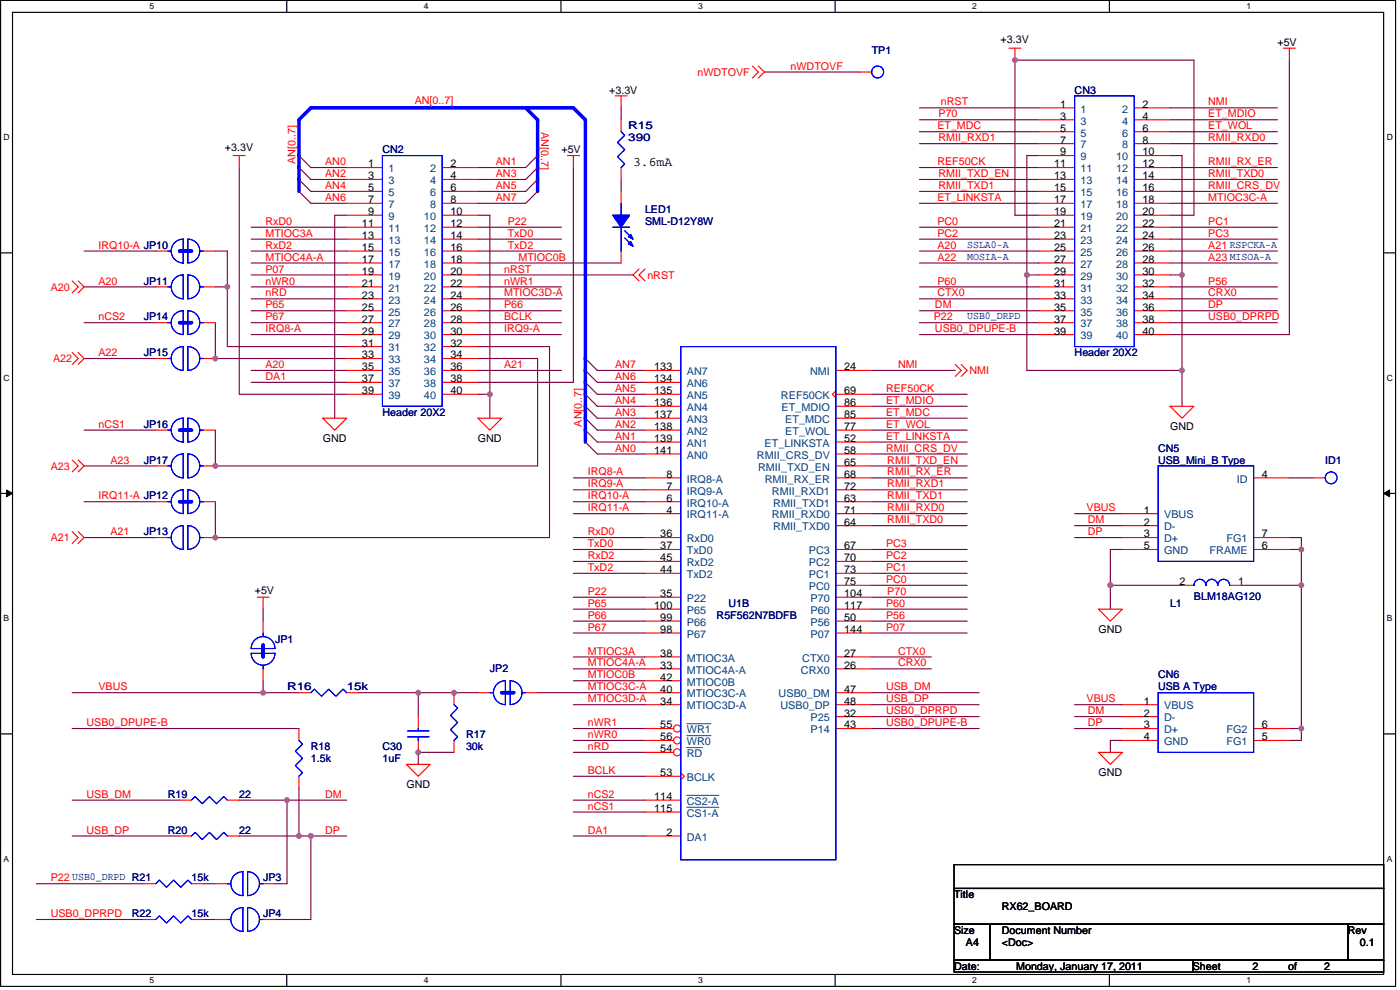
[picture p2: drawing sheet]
<svg xmlns="http://www.w3.org/2000/svg" width="420mm" height="297mm" viewBox="0 0 420 297" stroke-linecap="round" stroke-linejoin="round" font-family="sans-serif">
<path d="M.2 .1h418.6v295.9h-418.6zM3.8 3.7h411.5v288.7h-411.5z" fill="none" stroke="#000" stroke-width=".34"/>
<g fill="#fff">
<path d="M44.9 .5h1.4v2.8h-1.4z"/>
<path d="M44.9 292.8h1.4v2.8h-1.4z"/>
</g>
<path d="M86.1 .1v3.6M86.1 292.4v3.6" fill="none" stroke="#000" stroke-width=".34"/>
<g fill="#fff">
<path d="M127.2 .5h1.4v2.8h-1.4z"/>
<path d="M127.2 292.8h1.4v2.8h-1.4z"/>
</g>
<path d="M168.3 .1v3.6M168.3 292.4v3.6" fill="none" stroke="#000" stroke-width=".34"/>
<g fill="#fff">
<path d="M209.5 .5h1.4v2.8h-1.4z"/>
<path d="M209.5 292.8h1.4v2.8h-1.4z"/>
</g>
<path d="M250.6 .1v3.6M250.6 292.4v3.6" fill="none" stroke="#000" stroke-width=".34"/>
<g fill="#fff">
<path d="M291.8 .5h1.4v2.8h-1.4z"/>
<path d="M291.8 292.8h1.4v2.8h-1.4z"/>
</g>
<path d="M332.9 .1v3.6M332.9 292.4v3.6" fill="none" stroke="#000" stroke-width=".34"/>
<g fill="#fff">
<path d="M374.1 .5h1.4v2.8h-1.4z"/>
<path d="M374.1 292.8h1.4v2.8h-1.4z"/>
<path d="M1.1 39.8h1.8v2.8h-1.8z"/>
<path d="M416.2 39.8h1.8v2.8h-1.8z"/>
<path d="M1.1 111.9h1.8v2.9h-1.8z"/>
<path d="M416.2 111.9h1.8v2.9h-1.8z"/>
</g>
<path d="M.2 75.9h3.6M415.3 75.9h3.5" fill="none" stroke="#000" stroke-width=".34"/>
<g fill="#fff">
<path d="M1.1 184.1h1.7v2.8h-1.7z"/>
<path d="M416.2 184.1h1.7v2.8h-1.7z"/>
</g>
<path d="M.2 148h3.6M415.3 148h3.5" fill="none" stroke="#000" stroke-width=".34"/>
<path d="M2 147l1.8 1-1.8 1.1zM415.3 148l1.7-1v2.1z" fill="#000" stroke="#000" stroke-width=".3"/>
<g fill="#fff">
<path d="M1.1 256.3h1.7v2.8h-1.7z"/>
<path d="M416.1 256.3h1.8v2.8h-1.8z"/>
</g>
<path d="M.2 220.2h3.6M415.3 220.2h3.5M286.3 259.4h129v7.2h-129zM286.3 277.3h10.8v10.8h-10.8zM286.3 266.6h129v10.7h-129zM297.1 277.3h107.4v10.8h-107.4zM404.5 277.3h10.8v10.8h-10.8zM286.3 288.1h71.7v3.6h-71.7zM358 288.1h57.3v3.6h-57.3z" fill="none" stroke="#000" stroke-width=".34"/>
<g fill="none" stroke="#800040" stroke-width=".34">
<path d="M387 18v82.4h-35.9M186.4 32.4v3.5M229.4 21.6h28.6M275.9 35.9h35.9M275.9 39.5h35.9M275.9 32.4h35.9M351.1 35.9h32.3M351.1 32.4h32.3M351.1 39.5h32.3M71.8 50.3v68h32.2M89.7 57.4l3.6 3.6h10.7M89.7 50.3l3.6 3.5h10.7"/>
<path d="M89.7 53.8l3.6 3.6h10.7M89.7 46.7l3.6 3.6h10.7M161.3 57.4l-3.5 3.6h-14.4M161.3 53.8l-3.5 3.6h-14.4M161.3 46.7l-3.5 3.6h-14.4M161.3 50.3l-3.5 3.5h-14.4M172.1 50.3v64.4h-28.7M186.4 53.8v3.6M275.9 50.3h35.9M275.9 57.4h35.9M275.9 43.1h35.9M275.9 53.8h35.9"/>
<path d="M311.8 46.7h-3.6v35.8M351.1 57.4h32.3M351.1 53.8h32.3M351.1 50.3h32.3M351.1 43.1h32.3M351.1 46.7h3.6v35.8M25.2 75.3h21.5M64.6 75.3h3.6v10.8M75.4 71.8h28.6M75.4 68.2h28.6M75.4 75.3h28.6M75.4 78.9h28.6"/>
<path d="M104 64.6h-3.6v60.9M143.4 64.6h3.6v53.7M143.4 75.3h25.1M143.4 71.8h25.1M143.4 78.9h43M143.4 68.2h25.1M275.9 61h35.9M275.9 68.2h35.9M275.9 71.8h35.9M275.9 75.3h35.9M275.9 78.9h35.9M311.8 64.6h-7.2v-46.6h53.7v46.6h-7.2"/>
<path d="M351.1 68.2h32.3M351.1 71.8h32.3M351.1 75.3h32.3M351.1 78.9h32.3M351.1 61h32.3M25.2 96.8h21.5M25.2 86.1h21.5M64.6 86.1h3.6M64.6 96.8v10.8h39.4M68.2 86.1v17.9h35.8M75.4 86.1h28.6M75.4 93.2h28.6"/>
<path d="M75.4 96.8h28.6M75.4 89.7h28.6M75.4 82.5h28.6M143.4 86.1h25.1M143.4 93.2h25.1M143.4 96.8h25.1M143.4 82.5h46.6M143.4 89.7h25.1M275.9 89.7h35.9M275.9 93.2h35.9M275.9 86.1h35.9M275.9 96.8h35.9"/>
<path d="M308.2 82.5v28.6h46.5M308.2 82.5h3.6M351.1 93.2h32.3M351.1 96.8h32.3M351.1 89.7h32.3M351.1 86.1h32.3M351.1 82.5h3.6M354.7 82.5v28.6M25.2 107.6h21.5M75.4 100.4h28.6M75.4 114.7h28.6M75.4 111.1h28.6"/>
<path d="M143.4 107.6h17.9v32.2h-96.7v-10.7M143.4 104h21.5v57.3h-100.3v-10.8M143.4 100.4h25.1M143.4 111.1h25.1M143.4 118.3h3.6M147 118.3v7.2M175.7 118.3l3.5 3.6h14.4M175.7 107.6l3.5 3.5h14.4M175.7 111.1l3.5 3.6h14.4M175.7 114.7l3.5 3.6h14.4M261.6 111.1h25.1M261.6 118.3h28.7"/>
<path d="M275.9 100.4h35.9M354.7 111.1v10.8M25.2 129.1h21.5M25.2 139.8h21.5M175.7 121.9l3.5 3.6h14.4M175.7 125.5l3.5 3.6h14.4M175.7 129.1l3.5 3.5h14.4M175.7 132.6l3.5 3.6h14.4M261.6 136.2h28.7M261.6 132.6h28.7M261.6 125.5h28.7M261.6 139.8h28.7"/>
<path d="M261.6 121.9h28.7M261.6 129.1h28.7M25.2 150.5h21.5M172.1 154.1h21.5M172.1 143.4h21.5M172.1 150.5h21.5M172.1 147h21.5M261.6 154.1h28.7M261.6 157.7h28.7M261.6 150.5h28.7M261.6 143.4h28.7M261.6 147h28.7"/>
<path d="M322.5 157.7h14.3M322.5 154.1h14.3M387 143.4h7.1M25.2 161.3h21.5M172.1 179.2h21.5M172.1 168.4h21.5M172.1 161.3h21.5M172.1 172h21.5M172.1 164.9h21.5M261.6 179.2h28.7M261.6 172h28.7M261.6 164.9h28.7"/>
<path d="M261.6 175.6h28.7M261.6 168.4h28.7M322.5 161.3h14.3M333.2 175.6h21.5M333.2 175.6v7.2M336.8 164.9h-3.6v10.7M372.6 175.6h18M387 164.9h3.6v10.7M387 161.3h3.6v3.6M390.6 175.6v43h-3.6M79 182.8v3.6M172.1 197.1h21.5"/>
<path d="M172.1 182.8h21.5M172.1 186.4h21.5M172.1 189.9h21.5M261.6 189.9h28.7M261.6 197.1h17.9M261.6 182.8h28.7M261.6 186.4h28.7M21.7 207.8h57.3M21.7 218.6h68M79 207.8h10.7M79 204.3v3.5M107.6 207.8h17.9"/>
<path d="M125.5 207.8h17.9M125.5 207.8v7.2M161.3 207.8h32.3M172.1 200.7h21.5M172.1 204.3h21.5M172.1 218.6h21.5M172.1 211.4h21.5M261.6 207.8h32.2M261.6 211.4h32.2M261.6 218.6h32.2M261.6 215h32.2M261.6 200.7h17.9"/>
<path d="M322.5 215h14.3M322.5 218.6h14.3M322.5 211.4h14.3M390.6 218.6v3.6h-3.6M89.7 236.5v14.3h3.6M136.3 225.7h-10.8v3.6M172.1 232.9h21.5M172.1 222.2h21.5M172.1 225.7h21.5M336.8 222.2h-3.6v3.5M21.7 240.1h32.2M21.7 250.8h32.2"/>
<path d="M71.8 250.8h17.9M71.8 240.1h14.3M86.1 240.1v25.1h-3.6M86.1 240.1h17.9M93.3 250.8v25.1h-10.8M93.3 250.8h10.7M172.1 240.1h21.5M172.1 243.6h21.5M172.1 250.8h21.5M10.9 275.9h32.2M10.9 265.2h32.2M61.1 265.2h3.5"/>
<path d="M61.1 275.9h3.5"/>
</g>
<g fill="#f0f" stroke="#f0f" stroke-width=".34">
<circle cx="390.5" cy="164.9" r=".7"/>
<circle cx="390.5" cy="175.6" r=".7"/>
<circle cx="308.2" cy="82.5" r=".71"/>
<circle cx="147" cy="118.3" r=".71"/>
<circle cx="68.2" cy="86.1" r=".7"/>
<circle cx="304.6" cy="18" r=".71"/>
<circle cx="64.6" cy="139.8" r=".7"/>
<circle cx="333.2" cy="175.6" r=".7"/>
<circle cx="64.6" cy="107.6" r=".7"/>
<circle cx="64.6" cy="161.3" r=".7"/>
<circle cx="89.7" cy="250.8" r=".71"/>
<circle cx="125.5" cy="207.8" r=".71"/>
<circle cx="136.3" cy="207.8" r=".7"/>
<circle cx="79" cy="207.8" r=".71"/>
<circle cx="125.5" cy="225.7" r=".71"/>
<circle cx="354.7" cy="111.1" r=".7"/>
<circle cx="354.7" cy="82.5" r=".7"/>
<circle cx="86.1" cy="240.1" r=".7"/>
<circle cx="390.5" cy="218.6" r=".7"/>
<circle cx="93.3" cy="250.8" r=".71"/>
</g>
<path d="M157.8 32.4l3.5 3.5v21.5M157.8 32.4h-64.5l-3.6 3.5v21.5M157.8 32.4h14.3l3.6 3.5v96.7M53.9 96.8h3.6M53.9 150.5h3.6M79 193.5v3.6M150.6 207.8h3.6" fill="none" stroke="#00f" stroke-width="1.1"/>
<g fill="none" stroke="#f00" stroke-width=".34">
<path d="M225.8 19.8l1.8 1.8-1.8 1.8M227.6 19.8l1.8 1.8-1.8 1.8M302.8 14.5h3.6M304.6 14.5v3.5M385.2 14.5h3.6M387 14.5v3.5M184.6 28.8h3.6M186.4 28.8v3.6M186.4 35.9v3.6M258 21.6h3.6M70 46.7h3.6M71.8 46.7v3.6"/>
<path d="M104 50.3h10.8M104 53.8h10.8M104 57.4h10.8M132.7 50.3h10.7M132.7 53.8h10.7M132.7 57.4h10.7M170.3 46.7h3.6M172.1 46.7v3.6M186.4 50.3v3.5M104 61h10.8M104 64.6h10.8M104 68.2h10.8"/>
<path d="M104 71.8h10.8M104 75.3h10.8M104 78.9h10.8M132.7 61h10.7M132.7 64.6h10.7M132.7 68.2h10.7M132.7 71.8h10.7M132.7 75.3h10.7M132.7 78.9h10.7M21.7 84.3l1.8 1.8-1.8 1.8M23.5 84.3l1.7 1.8-1.7 1.8M46.7 86.1h3.6"/>
<path d="M46.7 96.8h3.6M61.1 86.1h3.5M61.1 96.8h3.5M104 86.1h10.8M104 82.5h10.8M104 89.7h10.8M104 93.2h10.8M104 96.8h10.8M132.7 86.1h10.7M132.7 82.5h10.7M132.7 89.7h10.7M132.7 93.2h10.7"/>
<path d="M132.7 96.8h10.7M191.8 80.7l-1.8 1.8 1.8 1.8M193.6 80.7l-1.8 1.8 1.8 1.8M21.7 105.8l1.8 1.8-1.8 1.7M23.5 105.8l1.7 1.8-1.7 1.7M46.7 107.6h3.6M61.1 107.6h3.5M104 107.6h10.8M104 100.4h10.8M104 104h10.8M104 111.1h10.8M104 114.7h10.8"/>
<path d="M104 118.3h10.8M132.7 107.6h10.7M132.7 100.4h10.7M132.7 104h10.7M132.7 111.1h10.7M132.7 114.7h10.7M132.7 118.3h10.7M193.6 111.1h10.7M193.6 114.7h10.7M193.6 118.3h10.7M286.7 109.3l1.8 1.8-1.8 1.8M288.5 109.3l1.8 1.8-1.8 1.8"/>
<path d="M21.7 138l1.8 1.8-1.8 1.8M23.5 138l1.7 1.8-1.7 1.8M46.7 139.8h3.6M61.1 139.8h3.5M96.9 125.5h7.1l-3.6 3.6zM143.4 125.5h7.2l-3.6 3.6zM193.6 136.2h10.7M193.6 132.6h10.7M193.6 129.1h10.7M193.6 125.5h10.7M193.6 121.9h10.7M351.1 121.9h7.2l-3.6 3.6z"/>
<path d="M21.7 159.5l1.8 1.8-1.8 1.8M23.5 159.5l1.7 1.8-1.7 1.8M46.7 150.5h3.6M61.1 150.5h3.5M336.8 154.1h10.8M336.8 157.7h10.8M376.2 143.4h10.8M394.1 143.4h3.6M46.7 161.3h3.6M61.1 161.3h3.5M77.2 179.2h3.6M79 179.2v3.6"/>
<path d="M193.6 161.3h10.7M193.6 164.9h10.7M193.6 179.2h10.7M193.6 168.4h10.7M193.6 172h10.7M336.8 161.3h10.8M336.8 164.9h10.8M354.7 175.6h3.6M369.1 175.6h3.5M376.2 161.3h10.8M376.2 164.9h10.8M79 186.4v3.5"/>
<path d="M193.6 197.1h10.7M329.7 182.8h7.1l-3.6 3.6zM79 200.7v3.6M89.7 207.8h3.6M89.7 218.6v3.6M104 207.8h3.6M125.5 215v3.6M136.3 207.8v3.6M143.4 207.8h3.6M157.8 207.8h3.5M193.6 207.8h10.7M193.6 200.7h10.7"/>
<path d="M193.6 204.3h10.7M336.8 211.4h10.8M336.8 215h10.8M336.8 218.6h10.8M376.2 218.6h10.8M89.7 232.9v3.6M122 229.3h7.1l-3.6 3.6zM125.5 222.2v3.5M136.3 222.2v3.5M329.7 225.7h7.1l-3.6 3.6zM336.8 222.2h10.8M376.2 222.2h10.8"/>
<path d="M53.9 250.8h3.6M53.9 240.1h3.6M68.2 250.8h3.6M68.2 240.1h3.6M43.1 265.2h3.6M57.5 265.2h3.6M64.6 275.9h3.6M64.6 265.2h3.6M79 275.9h3.5M79 265.2h3.5"/>
</g>
<g fill="none" stroke="#00f" stroke-width=".34">
<path d="M186.4 39.5l1.1 1.1-2.2 2.1 2.2 2.2-2.2 2.1 2.2 2.2-1.1 1.1M114.8 46.7h17.9v75.2h-17.9zM50.3 86.1h1.1M50.3 96.8h1.1M52.4 83.5a3.6 3.6 0 0 1 2.6-1v7.1a3.6 3.6 0 0 1-3.3-2.2 3.6 3.6 0 0 1 .7-3.9zM52.4 94.3a3.6 3.6 0 0 1 2.6-1.1v7.2a3.6 3.6 0 0 1-3.3-2.2 3.6 3.6 0 0 1 .7-3.9zM56.4 82.5a3.6 3.6 0 0 1 3.6 3.6 3.6 3.6 0 0 1-3.6 3.5M56.4 93.2a3.6 3.6 0 0 1 3.6 3.6 3.6 3.6 0 0 1-3.6 3.6M56.4 82.5v7.2M56.4 93.2v7.2M60 86.1h1.1M60 96.8h1.1"/>
<path d="M50.3 107.6h1.1M52.4 105a3.6 3.6 0 0 1 2.6-1v7.1a3.6 3.6 0 0 1-3.3-2.2 3.6 3.6 0 0 1 .7-3.9zM56.4 104a3.6 3.6 0 0 1 3.6 3.6 3.6 3.6 0 0 1-3.6 3.5M56.4 104v7.1M60 107.6h1.1M50.3 139.8h1.1M52.4 137.2a3.6 3.6 0 0 1 2.6-1v7.2a3.6 3.6 0 0 1-3.3-2.2 3.6 3.6 0 0 1 .7-4zM56.4 136.2a3.6 3.6 0 0 1 3.6 3.6 3.6 3.6 0 0 1-3.6 3.6M56.4 136.2v7.2M60 139.8h1.1M347.6 139.8h28.6v28.6h-28.6zM50.3 150.5h1.1"/>
<path d="M52.4 148a3.6 3.6 0 0 1 2.6-1v7.1a3.6 3.6 0 0 1-3.3-2.2 3.6 3.6 0 0 1 .7-3.9zM52.4 158.8a3.6 3.6 0 0 1 2.6-1.1v7.1a3.6 3.6 0 0 1-3.3-2.1 3.6 3.6 0 0 1 .7-3.9zM56.4 147a3.6 3.6 0 0 1 3.6 3.5 3.6 3.6 0 0 1-3.6 3.6M56.4 157.7a3.6 3.6 0 0 1 3.6 3.6 3.6 3.6 0 0 1-3.6 3.5M56.4 147v7.1M56.4 157.7v7.2M60 150.5h1.1M50.3 161.3h1.1M60 161.3h1.1M358.3 175.6a1.76 1.76 0 0 1 1.8-1.8 1.78 1.78 0 0 1 1.8 1.8 1.76 1.76 0 0 1 1.8-1.8 1.78 1.78 0 0 1 1.8 1.8 1.76 1.76 0 0 1 1.8-1.8 1.78 1.78 0 0 1 1.7 1.8M75.4 196a3.6 3.6 0 0 0 3.6 3.6 3.6 3.6 0 0 0 3.5-3.6M75.4 196h7.1"/>
<path d="M76.4 192a3.6 3.6 0 0 1 3.9-.7 3.6 3.6 0 0 1 2.2 3.3h-7.1a3.5 3.5 0 0 1 1-2.6zM79 189.9v1.1M79 199.6v1.1M93.3 207.8l1.1-1 2.1 2.1 2.2-2.1 2.1 2.1 2.2-2.1 1 1M122.3 219.3h6.4M125.5 218.6v.7M136.3 211.4l1 1.1-2.1 2.2 2.1 2.1-2.1 2.1 2.1 2.2-1 1.1M147 207.8h1.1M149.1 205.3a3.5 3.5 0 0 1 2.6-1l-.1 7.1a3.6 3.6 0 0 1-3.2-2.2 3.6 3.6 0 0 1 .7-3.9zM153.1 204.3a3.6 3.6 0 0 1 3.6 3.5 3.6 3.6 0 0 1-3.6 3.6M153.1 204.3v7.1M156.7 207.8h1.1"/>
<path d="M347.6 207.8h28.6v17.9h-28.6zM89.7 222.2l1.1 1-2.2 2.2 2.2 2.1-2.2 2.2 2.2 2.1-1.1 1.1M122.3 221.1h6.4M125.5 221.1v1.1M57.5 250.8l1.1-1.1 2.1 2.2 2.2-2.2 2.1 2.2 2.2-2.2 1 1.1M57.5 240.1l1.1-1.1 2.1 2.2 2.2-2.2 2.1 2.2 2.2-2.2 1 1.1M46.7 265.2l1.1-1.1 2.2 2.1 2.1-2.1 2.2 2.1 2.1-2.1 1.1 1.1M68.2 275.9h1.1M68.2 265.2h1.1M72.9 279.4a3.6 3.6 0 0 1-3.6-3.5 3.6 3.6 0 0 1 3.6-3.6v7.2M72.9 268.7a3.6 3.6 0 0 1-3.6-3.6 3.6 3.6 0 0 1 3.6-3.5v7.1M74.3 279.4a3.6 3.6 0 0 0 3.6-3.5 3.6 3.6 0 0 0-3.6-3.6v7.2"/>
<path d="M74.3 268.7a3.6 3.6 0 0 0 3.6-3.6 3.6 3.6 0 0 0-3.6-3.5v7.1M77.9 275.9h1.1M77.9 265.2h1.1"/>
<circle cx="263.4" cy="21.6" r="1.79"/>
<circle cx="399.5" cy="143.4" r="1.78"/>
</g>
<circle cx="203.2" cy="222.2" r="1.07" fill="#fff" stroke="#f00" stroke-width=".34"/>
<path d="M193.6 222.2h8.6" fill="none" stroke="#f00" stroke-width=".34"/>
<path d="M206.1 220.7h7.2" fill="none" stroke="#004080" stroke-width=".3"/>
<circle cx="203.2" cy="218.6" r="1.07" fill="#fff" stroke="#f00" stroke-width=".34"/>
<path d="M193.6 218.6h8.6" fill="none" stroke="#f00" stroke-width=".34"/>
<path d="M206.1 217.1h7.2" fill="none" stroke="#004080" stroke-width=".3"/>
<circle cx="203.2" cy="225.7" r="1.07" fill="#fff" stroke="#f00" stroke-width=".34"/>
<g fill="none" stroke="#f00" stroke-width=".34">
<path d="M311.8 32.4h10.7M311.8 35.9h10.7M311.8 39.5h10.7M340.4 32.4h10.7M340.4 35.9h10.7M340.4 39.5h10.7M186.4 57.4v3.6M311.8 43.1h10.7M311.8 46.7h10.7M311.8 50.3h10.7M311.8 53.8h10.7M311.8 57.4h10.7"/>
<path d="M340.4 43.1h10.7M340.4 46.7h10.7M340.4 50.3h10.7M340.4 53.8h10.7M340.4 57.4h10.7M46.7 75.3h3.6M61.1 75.3h3.5M186.4 75.3v3.6M311.8 61h10.7M311.8 64.6h10.7M311.8 68.2h10.7M311.8 71.8h10.7"/>
<path d="M311.8 75.3h10.7M311.8 78.9h10.7M340.4 61h10.7M340.4 64.6h10.7M340.4 68.2h10.7M340.4 71.8h10.7M340.4 75.3h10.7M340.4 78.9h10.7M311.8 82.5h10.7M311.8 86.1h10.7M311.8 89.7h10.7M311.8 93.2h10.7"/>
<path d="M311.8 96.8h10.7M340.4 82.5h10.7M340.4 86.1h10.7M340.4 89.7h10.7M340.4 93.2h10.7M340.4 96.8h10.7M250.9 117.2l-1.1 1.1 1.1 1.1M250.9 111.1h10.7M250.9 118.3h10.7M311.8 100.4h10.7M340.4 100.4h10.7M46.7 129.1h3.6"/>
<path d="M61.1 129.1h3.5M250.9 121.9h10.7M250.9 125.5h10.7M250.9 132.6h10.7M250.9 136.2h10.7M250.9 139.8h10.7M250.9 129.1h10.7M193.6 143.4h10.7M193.6 147h10.7M193.6 150.5h10.7M193.6 154.1h10.7M250.9 143.4h10.7"/>
<path d="M250.9 147h10.7M250.9 150.5h10.7M250.9 154.1h10.7M250.9 157.7h10.7M250.9 179.2h10.7M250.9 175.6h10.7M250.9 172h10.7M250.9 168.4h10.7M250.9 164.9h10.7M193.6 182.8h10.7M193.6 186.4h10.7M193.6 189.9h10.7"/>
<path d="M250.9 182.8h10.7M250.9 186.4h10.7M250.9 189.9h10.7M250.9 197.1h10.7M193.6 211.4h10.7M250.9 211.4h10.7M250.9 200.7h10.7M250.9 207.8h10.7M250.9 215h10.7M250.9 218.6h10.7M193.6 232.9h10.7M193.6 225.7h8.6"/>
<path d="M204.3 231.8l1.1 1.1-1.1 1.1M193.6 240.1h10.7M193.6 243.6h10.7M193.6 250.8h10.7M43.1 275.9h3.6M57.5 275.9h3.6"/>
</g>
<path d="M206.1 224.3h4.7M206.1 238.6h9.6M206.1 242.2h9.6" fill="none" stroke="#004080" stroke-width=".3"/>
<g fill="none" stroke="#00f" stroke-width=".34">
<path d="M322.5 28.8h17.9v75.2h-17.9zM50.3 75.3h1.1M55 78.9a3.6 3.6 0 0 1-3.6-3.6 3.6 3.6 0 0 1 3.6-3.5v7.1M56.4 71.8a3.6 3.6 0 0 1 3.6 3.5 3.6 3.6 0 0 1-3.6 3.6M56.4 71.8v7.1M60 75.3h1.1M183.9 68.2h5M186.4 61v3.6M186.4 68.2v7.1M187.5 69.2l2.1 2.2M187.5 71.4l2.1 2.1M204.3 104h46.6v154h-46.6z"/>
<path d="M50.3 129.1h1.1M55 132.6a3.6 3.6 0 0 1-3.6-3.6 3.6 3.6 0 0 1 3.6-3.5v7.1M56.4 125.5a3.6 3.6 0 0 1 3.6 3.5 3.6 3.6 0 0 1-3.6 3.6M56.4 125.5v7.1M60 129.1h1.1M46.7 275.9l1.1-1.1 2.2 2.2 2.1-2.2 2.2 2.2 2.1-2.2 1.1 1.1"/>
</g>
<path d="M53.9 75.3h3.6M53.9 129.1h3.6" fill="none" stroke="#00f" stroke-width="1.1"/>
<g fill="#00f" stroke="#00f" stroke-width=".34">
<path d="M183.9 64.6h5l-2.5 3.6z" fill-rule="evenodd"/>
<path d="M188.6 73.2l.7-.7 .7 1.4z" fill-rule="evenodd"/>
<path d="M189.3 70.3l.7 1.5-1.4-.8z" fill-rule="evenodd"/>
<path d="M183.9 64.6h5l-2.5 3.6z" fill-rule="evenodd"/>
<path d="M188.6 73.2l.7-.7 .7 1.4z" fill-rule="evenodd"/>
<path d="M189.3 70.3l.7 1.5-1.4-.8z" fill-rule="evenodd"/>
</g>
<g fill="#f0f" stroke="#f0f" stroke-width=".34">
<circle cx="390.5" cy="164.9" r=".7"/>
<circle cx="390.5" cy="175.6" r=".7"/>
<circle cx="308.2" cy="82.5" r=".71"/>
<circle cx="147" cy="118.3" r=".71"/>
<circle cx="68.2" cy="86.1" r=".7"/>
<circle cx="304.6" cy="18" r=".71"/>
<circle cx="64.6" cy="139.8" r=".7"/>
<circle cx="333.2" cy="175.6" r=".7"/>
<circle cx="64.6" cy="107.6" r=".7"/>
<circle cx="64.6" cy="161.3" r=".7"/>
<circle cx="89.7" cy="250.8" r=".71"/>
<circle cx="125.5" cy="207.8" r=".71"/>
<circle cx="136.3" cy="207.8" r=".7"/>
<circle cx="79" cy="207.8" r=".71"/>
<circle cx="125.5" cy="225.7" r=".71"/>
<circle cx="354.7" cy="111.1" r=".7"/>
<circle cx="354.7" cy="82.5" r=".7"/>
<circle cx="86.1" cy="240.1" r=".7"/>
<circle cx="390.5" cy="218.6" r=".7"/>
<circle cx="93.3" cy="250.8" r=".71"/>
</g>
<text font-size="3.9" x="190" y="49.8">3.6mA</text>
<g font-size="3.2" fill="#000080">
<text x="261.6" y="16.3">TP1</text>
<text x="322.5" y="28.1">CN3</text>
<text x="188.6" y="38.8">R15</text>
<text x="114.8" y="46">CN2</text>
<text x="188.6" y="42.4">390</text>
<text x="193.6" y="63.9">LED1</text>
<text x="193.6" y="67.5">SML-D12Y8W</text>
<text x="290.3" y="74.3">SSLA0-A</text>
<text x="290.3" y="77.9">MOSIA-A</text>
<text x="43.1" y="85.4">JP11</text>
<text x="290.3" y="95.8">USB0_DRPD</text>
<text x="43.1" y="96.1">JP14</text>
<text x="43.1" y="106.9">JP15</text>
<text x="322.5" y="106.9">Header 20X2</text>
<text x="114.8" y="124.8">Header 20X2</text>
<text x="43.1" y="128.4">JP16</text>
<text x="347.6" y="135.5">CN5</text>
<text x="43.1" y="139.1">JP17</text>
<text x="347.6" y="139.1">USB_Mini_B Type</text>
<text x="397.7" y="139.1">ID1</text>
<text x="43.1" y="160.6">JP13</text>
<text x="358.3" y="179.9">BLM18AG120</text>
<text x="215.1" y="185.7">R5F562N7BDFB</text>
<text x="218.6" y="182.1">U1B</text>
<text x="351.1" y="182.1">L1</text>
<text x="82.5" y="192.8">JP1</text>
<text x="147" y="201.8">JP2</text>
<text x="347.6" y="203.6">CN6</text>
<text x="86.1" y="207.1">R16</text>
<text x="104" y="207.1">15k</text>
<text x="347.6" y="207.1">USB A Type</text>
<text x="139.9" y="221.5">R17</text>
<text x="93.3" y="225">R18</text>
<text x="114.8" y="225">C30</text>
<text x="139.9" y="225">30k</text>
<text x="93.3" y="228.6">1.5k</text>
<text x="114.8" y="228.6">1uF</text>
<text x="50.3" y="239.4">R19</text>
<text x="71.8" y="239.4">22</text>
<text x="50.3" y="250.1">R20</text>
<text x="71.8" y="250.1">22</text>
<text x="57.5" y="264.4">15k</text>
<text x="79" y="264.4">JP3</text>
<text x="39.6" y="275.2">R22</text>
<text x="57.5" y="275.2">15k</text>
<text x="79" y="275.2">JP4</text>
</g>
<g font-size="3.2">
<text x="300.3" y="13">+3.3V</text>
<text x="383.4" y="13.7">+5V</text>
<text x="182.8" y="28.1">+3.3V</text>
<text x="318.2" y="32.3">1</text>
<text x="318.2" y="35.9">3</text>
<text x="342.9" y="32.3">2</text>
<text x="342.9" y="35.9">4</text>
<text x="318.2" y="39.5">5</text>
<text x="342.9" y="39.5">6</text>
<text x="67.5" y="45.3">+3.3V</text>
<text x="168.5" y="46">+5V</text>
<text x="318.2" y="43.1">7</text>
<text x="318.2" y="46.7">9</text>
<text x="342.9" y="43.1">8</text>
<text x="342.9" y="46.7">10</text>
<text x="110.5" y="50.2">1</text>
<text x="110.5" y="53.8">3</text>
<text x="135.2" y="50.2">2</text>
<text x="135.2" y="53.8">4</text>
<text x="316.4" y="50.2">11</text>
<text x="316.4" y="53.8">13</text>
<text x="342.9" y="50.2">12</text>
<text x="342.9" y="53.8">14</text>
<text x="110.5" y="57.4">5</text>
<text x="135.2" y="57.4">6</text>
<text x="316.4" y="57.4">15</text>
<text x="342.9" y="57.4">16</text>
<text x="110.5" y="61">7</text>
<text x="110.5" y="64.6">9</text>
<text x="135.2" y="61">8</text>
<text x="135.2" y="64.6">10</text>
<text x="316.4" y="61">17</text>
<text x="316.4" y="64.6">19</text>
<text x="342.9" y="61">18</text>
<text x="342.9" y="64.6">20</text>
<text x="108.6" y="68.2">11</text>
<text x="108.6" y="71.7">13</text>
<text x="135.2" y="68.2">12</text>
<text x="135.2" y="71.7">14</text>
<text x="316.4" y="68.2">21</text>
<text x="316.4" y="71.7">23</text>
<text x="342.9" y="68.2">22</text>
<text x="342.9" y="71.7">24</text>
<text x="108.6" y="75.3">15</text>
<text x="135.2" y="75.3">16</text>
<text x="316.4" y="75.3">25</text>
<text x="342.9" y="75.3">26</text>
<text x="108.6" y="78.9">17</text>
<text x="108.6" y="82.5">19</text>
<text x="135.2" y="78.9">18</text>
<text x="135.2" y="82.5">20</text>
<text x="316.4" y="78.9">27</text>
<text x="316.4" y="82.5">29</text>
<text x="342.9" y="78.9">28</text>
<text x="342.9" y="82.5">30</text>
<text x="108.6" y="86.1">21</text>
<text x="108.6" y="89.6">23</text>
<text x="135.2" y="86.1">22</text>
<text x="135.2" y="89.6">24</text>
<text x="316.4" y="86.1">31</text>
<text x="316.4" y="89.6">33</text>
<text x="342.9" y="86.1">32</text>
<text x="342.9" y="89.6">34</text>
<text x="108.6" y="93.2">25</text>
<text x="135.2" y="93.2">26</text>
<text x="316.4" y="93.2">35</text>
<text x="342.9" y="93.2">36</text>
<text x="108.6" y="96.8">27</text>
<text x="108.6" y="100.4">29</text>
<text x="135.2" y="96.8">28</text>
<text x="135.2" y="100.4">30</text>
<text x="316.4" y="96.8">37</text>
<text x="316.4" y="100.4">39</text>
<text x="342.9" y="96.8">38</text>
<text x="342.9" y="100.4">40</text>
<text x="108.6" y="104">31</text>
<text x="108.6" y="107.5">33</text>
<text x="135.2" y="104">32</text>
<text x="135.2" y="107.5">34</text>
<text x="108.6" y="111.1">35</text>
<text x="135.2" y="111.1">36</text>
<text x="196.4" y="111.1">133</text>
<text x="253.4" y="111.1">24</text>
<text x="108.6" y="114.7">37</text>
<text x="108.6" y="118.3">39</text>
<text x="135.2" y="114.7">38</text>
<text x="135.2" y="118.3">40</text>
<text x="196.4" y="118.3">135</text>
<text x="196.4" y="114.7">134</text>
<text x="253.4" y="118.3">69</text>
<text x="196.4" y="125.5">137</text>
<text x="196.4" y="121.9">136</text>
<text x="253.4" y="121.9">86</text>
<text x="253.4" y="125.5">85</text>
<text x="196.4" y="129">138</text>
<text x="253.4" y="129">77</text>
<text x="351.1" y="129.1">GND</text>
<text x="96.9" y="132.7">GND</text>
<text x="143.4" y="132.7">GND</text>
<text x="196.4" y="136.2">141</text>
<text x="196.4" y="132.6">139</text>
<text x="253.4" y="132.6">52</text>
<text x="253.4" y="136.2">58</text>
<text x="200" y="143.4">8</text>
<text x="253.4" y="139.8">65</text>
<text x="253.4" y="143.4">68</text>
<text x="378.7" y="143.4">4</text>
<text x="200" y="146.9">7</text>
<text x="253.4" y="146.9">72</text>
<text x="200" y="150.5">6</text>
<text x="200" y="154.1">4</text>
<text x="253.4" y="154.1">71</text>
<text x="253.4" y="150.5">63</text>
<text x="343.2" y="154.1">1</text>
<text x="198.2" y="161.3">36</text>
<text x="253.4" y="157.7">64</text>
<text x="343.2" y="157.7">2</text>
<text x="343.2" y="161.3">3</text>
<text x="378.7" y="161.3">7</text>
<text x="198.2" y="164.8">37</text>
<text x="253.4" y="164.8">67</text>
<text x="343.2" y="164.8">5</text>
<text x="378.7" y="164.8">6</text>
<text x="198.2" y="168.4">45</text>
<text x="198.2" y="172">44</text>
<text x="253.4" y="172">73</text>
<text x="253.4" y="168.4">70</text>
<text x="76.5" y="178.1">+5V</text>
<text x="198.2" y="179.2">35</text>
<text x="253.4" y="179.2">104</text>
<text x="253.4" y="175.6">75</text>
<text x="354" y="175.6">2</text>
<text x="371.5" y="175.6">1</text>
<text x="196.4" y="182.8">100</text>
<text x="253.4" y="182.8">117</text>
<text x="198.2" y="186.3">99</text>
<text x="198.2" y="189.9">98</text>
<text x="253.4" y="189.9">144</text>
<text x="253.4" y="186.3">50</text>
<text x="329.7" y="189.9">GND</text>
<text x="198.2" y="197.1">38</text>
<text x="253.4" y="197.1">27</text>
<text x="198.2" y="200.7">33</text>
<text x="253.4" y="200.7">26</text>
<text x="198.2" y="204.2">42</text>
<text x="198.2" y="207.8">40</text>
<text x="253.4" y="207.8">47</text>
<text x="198.2" y="211.4">34</text>
<text x="253.4" y="215">32</text>
<text x="253.4" y="211.4">48</text>
<text x="343.2" y="211.4">1</text>
<text x="343.2" y="215">2</text>
<text x="198.2" y="218.6">55</text>
<text x="253.4" y="218.6">43</text>
<text x="343.2" y="218.6">3</text>
<text x="378.7" y="218.6">6</text>
<text x="198.2" y="222.1">56</text>
<text x="198.2" y="225.7">54</text>
<text x="343.2" y="222.1">4</text>
<text x="378.7" y="222.1">5</text>
<text x="198.2" y="232.9">53</text>
<text x="329.7" y="232.9">GND</text>
<text x="122" y="236.5">GND</text>
<text x="196.4" y="240.1">114</text>
<text x="196.4" y="243.6">115</text>
<text x="200" y="250.8">2</text>
<text x="286.3" y="269.5">Title</text>
<text x="300.7" y="273">RX62_BOARD</text>
<text x="286.3" y="280.2">Size</text>
<text x="300.7" y="280.2">Document Number</text>
<text x="404.5" y="280.2">Rev</text>
<text x="289.9" y="283.8">A4</text>
<text x="300.7" y="283.8">&lt;Doc&gt;</text>
<text x="408.1" y="283.8">0.1</text>
<text x="286.3" y="290.9">Date:</text>
<text x="305" y="290.9">Monday, January 17, 2011</text>
<text x="358" y="290.9">Sheet</text>
<text x="375.9" y="290.9">2</text>
<text x="386.6" y="290.9">of</text>
<text x="397.4" y="290.9">2</text>
</g>
<g font-size="3.2" fill="#f00">
<text x="209.3" y="22.7">nWDTOVF</text>
<text x="237.3" y="20.9">nWDTOVF</text>
<text x="124.4" y="31.3">AN[0..7]</text>
<text x="281.7" y="35.2">P70</text>
<text x="282.4" y="31.6">nRST</text>
<text x="362.6" y="35.2">ET_MDIO</text>
<text x="362.6" y="31.6">NMI</text>
<text x="162.4" y="39.5" transform="rotate(90 162.4 39.5)">AN[0..7]</text>
<text x="281.3" y="38.8">ET_MDC</text>
<text x="362.6" y="38.8">ET_WOL</text>
<text x="281.7" y="42.4">RMII_RXD1</text>
<text x="362.6" y="42.4">RMII_RXD0</text>
<text x="88.6" y="49.2" transform="rotate(-90 88.6 49.2)">AN[0..7]</text>
<text x="97.6" y="53.1">AN2</text>
<text x="97.6" y="49.6">AN0</text>
<text x="148.8" y="49.6">AN1</text>
<text x="148.8" y="53.1">AN3</text>
<text x="281.3" y="49.6">REF50CK</text>
<text x="281.7" y="53.1">RMII_TXD_EN</text>
<text x="362.6" y="53.1">RMII_TXD0</text>
<text x="362.6" y="49.6">RMII_RX_ER</text>
<text x="97.6" y="56.7">AN4</text>
<text x="148.8" y="56.7">AN5</text>
<text x="281.7" y="56.7">RMII_TXD1</text>
<text x="362.6" y="56.7">RMII_CRS_DV</text>
<text x="97.6" y="60.3">AN6</text>
<text x="148.8" y="60.3">AN7</text>
<text x="281.3" y="60.3">ET_LINKSTA</text>
<text x="362.6" y="60.3">MTIOC3C-A</text>
<text x="79.7" y="71">MTIOC3A</text>
<text x="79.7" y="67.5">RxD0</text>
<text x="152.4" y="71">TxD0</text>
<text x="152.4" y="67.5">P22</text>
<text x="281.3" y="67.5">PC0</text>
<text x="281.3" y="71">PC2</text>
<text x="362.6" y="67.5">PC1</text>
<text x="362.6" y="71">PC3</text>
<text x="29.5" y="74.6">IRQ10-A JP10</text>
<text x="79.7" y="74.6">RxD2</text>
<text x="152.4" y="74.6">TxD2</text>
<text x="281.3" y="74.6">A20</text>
<text x="362.6" y="74.6">A21 RSPCKA-A</text>
<text x="79.7" y="81.8">P07</text>
<text x="79.7" y="78.2">MTIOC4A-A</text>
<text x="151.3" y="81.8">nRST</text>
<text x="155.6" y="78.2">MTIOC0B</text>
<text x="194.3" y="83.6">nRST</text>
<text x="281.3" y="78.2">A22</text>
<text x="362.6" y="78.2">A23 MISOA-A</text>
<text x="15.2" y="87.2">A20</text>
<text x="29.5" y="85.4">A20</text>
<text x="79.7" y="85.4">nWR0</text>
<text x="79.7" y="88.9">nRD</text>
<text x="151.3" y="85.4">nWR1</text>
<text x="151.3" y="88.9">MTIOC3D-A</text>
<text x="281.3" y="88.9">CTX0</text>
<text x="281.3" y="85.4">P60</text>
<text x="362.6" y="88.9">CRX0</text>
<text x="362.6" y="85.4">P56</text>
<text x="79.7" y="92.5">P65</text>
<text x="151.3" y="92.5">P66</text>
<text x="280.6" y="92.5">DM</text>
<text x="362.6" y="92.5">DP</text>
<text x="29.5" y="96.1">nCS2</text>
<text x="79.7" y="99.7">IRQ8-A</text>
<text x="79.7" y="96.1">P67</text>
<text x="151.3" y="99.7">IRQ9-A</text>
<text x="151.3" y="96.1">BCLK</text>
<text x="280.2" y="96.1">P22</text>
<text x="280.6" y="99.7">USB0_DPUPE-B</text>
<text x="362.6" y="96.1">USB0_DPRPD</text>
<text x="29.5" y="106.8">A22</text>
<text x="15.9" y="108.6">A22</text>
<text x="79.7" y="110.4">A20</text>
<text x="151.3" y="110.4">A21</text>
<text x="184.6" y="110.4">AN7</text>
<text x="269.5" y="110.4">NMI</text>
<text x="291" y="112.2">NMI</text>
<text x="79.7" y="114">DA1</text>
<text x="184.6" y="114">AN6</text>
<text x="184.6" y="117.6">AN5</text>
<text x="265.9" y="117.6">REF50CK</text>
<text x="184.6" y="124.8">AN3</text>
<text x="184.6" y="121.2">AN4</text>
<text x="265.9" y="124.8">ET_MDC</text>
<text x="265.9" y="121.2">ET_MDIO</text>
<text x="29.5" y="128.3">nCS1</text>
<text x="174.6" y="128" transform="rotate(-90 174.6 128)">AN[0..7]</text>
<text x="184.6" y="128.3">AN2</text>
<text x="184.6" y="131.9">AN1</text>
<text x="265.9" y="131.9">ET_LINKSTA</text>
<text x="265.9" y="128.3">ET_WOL</text>
<text x="184.6" y="135.5">AN0</text>
<text x="265.9" y="135.5">RMII_CRS_DV</text>
<text x="15.2" y="140.9">A23</text>
<text x="33.1" y="139.1">A23</text>
<text x="176.4" y="142.7">IRQ8-A</text>
<text x="266.3" y="139.1">RMII_TXD_EN</text>
<text x="266.3" y="142.7">RMII_RX_ER</text>
<text x="29.5" y="149.8">IRQ11-A JP12</text>
<text x="176.4" y="149.8">IRQ10-A</text>
<text x="176.4" y="146.2">IRQ9-A</text>
<text x="266.3" y="149.8">RMII_TXD1</text>
<text x="266.3" y="146.2">RMII_RXD1</text>
<text x="176.4" y="153.4">IRQ11-A</text>
<text x="266.3" y="153.4">RMII_RXD0</text>
<text x="326.1" y="153.4">VBUS</text>
<text x="33.1" y="160.6">A21</text>
<text x="176.4" y="160.6">RxD0</text>
<text x="266.3" y="157">RMII_TXD0</text>
<text x="326.4" y="160.6">DP</text>
<text x="326.4" y="157">DM</text>
<text x="15.2" y="162.4">A21</text>
<text x="176.4" y="167.7">RxD2</text>
<text x="176.4" y="164.1">TxD0</text>
<text x="265.9" y="164.1">PC3</text>
<text x="265.9" y="167.7">PC2</text>
<text x="176.4" y="171.3">TxD2</text>
<text x="265.9" y="171.3">PC1</text>
<text x="176.4" y="178.5">P22</text>
<text x="265.9" y="174.9">PC0</text>
<text x="266.3" y="178.5">P70</text>
<text x="176.4" y="182.1">P65</text>
<text x="176.4" y="185.6">P66</text>
<text x="265.9" y="182.1">P60</text>
<text x="265.9" y="185.6">P56</text>
<text x="176.4" y="189.2">P67</text>
<text x="265.9" y="189.2">P07</text>
<text x="176.4" y="196.4">MTIOC3A</text>
<text x="269.5" y="196.4">CTX0</text>
<text x="176.4" y="200">MTIOC4A-A</text>
<text x="176.4" y="203.5">MTIOC0B</text>
<text x="269.5" y="200">CRX0</text>
<text x="29.5" y="207.1">VBUS</text>
<text x="176.4" y="207.1">MTIOC3C-A</text>
<text x="265.9" y="207.1">USB_DM</text>
<text x="176.4" y="210.7">MTIOC3D-A</text>
<text x="265.9" y="210.7">USB_DP</text>
<text x="265.9" y="214.3">USB0_DPRPD</text>
<text x="326.1" y="210.7">VBUS</text>
<text x="326.4" y="214.3">DM</text>
<text x="26" y="217.9">USB0_DPUPE-B</text>
<text x="176.4" y="221.4">nWR0</text>
<text x="176.4" y="217.9">nWR1</text>
<text x="265.9" y="217.9">USB0_DPUPE-B</text>
<text x="326.4" y="217.9">DP</text>
<text x="176.4" y="225">nRD</text>
<text x="176.4" y="232.2">BCLK</text>
<text x="26" y="239.4">USB_DM</text>
<text x="97.6" y="239.4">DM</text>
<text x="176.4" y="239.4">nCS2</text>
<text x="176.4" y="242.9">nCS1</text>
<text x="26" y="250.1">USB_DP</text>
<text x="97.6" y="250.1">DP</text>
<text x="176.4" y="250.1">DA1</text>
<text x="15.2" y="264.4">P22 USB0_DRPD R21</text>
<text x="15.2" y="275.2">USB0_DPRPD</text>
</g>
<g font-size="3.2" fill="#004080">
<text x="324.3" y="33.8">1</text>
<text x="336.8" y="33.8">2</text>
<text x="324.3" y="37.4">3</text>
<text x="324.3" y="41">5</text>
<text x="336.8" y="37.4">4</text>
<text x="336.8" y="41">6</text>
<text x="324.3" y="44.5">7</text>
<text x="336.8" y="44.5">8</text>
<text x="116.6" y="51.7">1</text>
<text x="129.1" y="51.7">2</text>
<text x="324.3" y="48.1">9</text>
<text x="324.3" y="51.7">11</text>
<text x="335" y="48.1">10</text>
<text x="335" y="51.7">12</text>
<text x="116.6" y="55.3">3</text>
<text x="116.6" y="58.9">5</text>
<text x="129.1" y="55.3">4</text>
<text x="129.1" y="58.9">6</text>
<text x="324.3" y="55.3">13</text>
<text x="324.3" y="58.9">15</text>
<text x="335" y="55.3">14</text>
<text x="335" y="58.9">16</text>
<text x="116.6" y="62.4">7</text>
<text x="129.1" y="62.4">8</text>
<text x="324.3" y="62.4">17</text>
<text x="335" y="62.4">18</text>
<text x="116.6" y="66">9</text>
<text x="116.6" y="69.6">11</text>
<text x="127.2" y="66">10</text>
<text x="127.2" y="69.6">12</text>
<text x="324.3" y="66">19</text>
<text x="324.3" y="69.6">21</text>
<text x="335" y="66">20</text>
<text x="335" y="69.6">22</text>
<text x="116.6" y="73.2">13</text>
<text x="116.6" y="76.8">15</text>
<text x="127.2" y="73.2">14</text>
<text x="127.2" y="76.8">16</text>
<text x="324.3" y="73.2">23</text>
<text x="324.3" y="76.8">25</text>
<text x="335" y="73.2">24</text>
<text x="335" y="76.8">26</text>
<text x="116.6" y="80.3">17</text>
<text x="116.6" y="83.9">19</text>
<text x="127.2" y="80.3">18</text>
<text x="127.2" y="83.9">20</text>
<text x="324.3" y="80.3">27</text>
<text x="324.3" y="83.9">29</text>
<text x="335" y="80.3">28</text>
<text x="335" y="83.9">30</text>
<text x="116.6" y="87.5">21</text>
<text x="127.2" y="87.5">22</text>
<text x="324.3" y="87.5">31</text>
<text x="335" y="87.5">32</text>
<text x="116.6" y="91.1">23</text>
<text x="116.6" y="94.7">25</text>
<text x="127.2" y="91.1">24</text>
<text x="127.2" y="94.7">26</text>
<text x="324.3" y="91.1">33</text>
<text x="324.3" y="94.7">35</text>
<text x="335" y="91.1">34</text>
<text x="335" y="94.7">36</text>
<text x="116.6" y="98.3">27</text>
<text x="116.6" y="101.8">29</text>
<text x="127.2" y="98.3">28</text>
<text x="127.2" y="101.8">30</text>
<text x="324.3" y="98.3">37</text>
<text x="324.3" y="101.8">39</text>
<text x="335" y="98.3">38</text>
<text x="335" y="101.8">40</text>
<text x="116.6" y="105.4">31</text>
<text x="127.2" y="105.4">32</text>
<text x="116.6" y="109">33</text>
<text x="116.6" y="112.6">35</text>
<text x="127.2" y="109">34</text>
<text x="127.2" y="112.6">36</text>
<text x="206.1" y="112.6">AN7</text>
<text x="243.1" y="112.6">NMI</text>
<text x="116.6" y="116.2">37</text>
<text x="116.6" y="119.7">39</text>
<text x="127.2" y="116.2">38</text>
<text x="127.2" y="119.7">40</text>
<text x="206.1" y="119.7">AN5</text>
<text x="206.1" y="116.2">AN6</text>
<text x="234.4" y="119.7">REF50CK</text>
<text x="206.1" y="123.3">AN4</text>
<text x="234.6" y="123.3">ET_MDIO</text>
<text x="206.1" y="130.5">AN2</text>
<text x="206.1" y="126.9">AN3</text>
<text x="235.7" y="130.5">ET_WOL</text>
<text x="235.7" y="126.9">ET_MDC</text>
<text x="206.1" y="137.6">AN0</text>
<text x="206.1" y="134.1">AN1</text>
<text x="227.1" y="137.6">RMII_CRS_DV</text>
<text x="229.5" y="134.1">ET_LINKSTA</text>
<text x="227.5" y="141.2">RMII_TXD_EN</text>
<text x="206.1" y="144.8">IRQ8-A</text>
<text x="206.1" y="148.4">IRQ9-A</text>
<text x="229.5" y="144.8">RMII_RX_ER</text>
<text x="231.7" y="148.4">RMII_RXD1</text>
<text x="371.2" y="144.8">ID</text>
<text x="206.1" y="152">IRQ10-A</text>
<text x="206.1" y="155.6">IRQ11-A</text>
<text x="231.7" y="155.6">RMII_RXD0</text>
<text x="232" y="152">RMII_TXD1</text>
<text x="349.4" y="155.6">VBUS</text>
<text x="232" y="159.2">RMII_TXD0</text>
<text x="349.4" y="159.2">D-</text>
<text x="206.1" y="162.7">RxD0</text>
<text x="206.1" y="166.3">TxD0</text>
<text x="242.7" y="166.3">PC3</text>
<text x="349.4" y="162.7">D+</text>
<text x="349.4" y="166.3">GND</text>
<text x="363" y="166.3">FRAME</text>
<text x="368.1" y="162.7">FG1</text>
<text x="206.1" y="169.9">RxD2</text>
<text x="206.1" y="173.5">TxD2</text>
<text x="242.7" y="173.5">PC1</text>
<text x="242.7" y="169.9">PC2</text>
<text x="242.7" y="177.1">PC0</text>
<text x="206.1" y="180.6">P22</text>
<text x="206.1" y="184.2">P65</text>
<text x="243.3" y="180.6">P70</text>
<text x="243.3" y="184.2">P60</text>
<text x="206.1" y="187.8">P66</text>
<text x="206.1" y="191.4">P67</text>
<text x="243.3" y="191.4">P07</text>
<text x="243.3" y="187.8">P56</text>
<text x="206.1" y="198.5">MTIOC3A</text>
<text x="206.1" y="202.1">MTIOC4A-A</text>
<text x="240.4" y="202.1">CRX0</text>
<text x="240.7" y="198.5">CTX0</text>
<text x="206.1" y="205.7">MTIOC0B</text>
<text x="206.1" y="209.3">MTIOC3C-A</text>
<text x="233.7" y="209.3">USB0_DM</text>
<text x="206.1" y="212.9">MTIOC3D-A</text>
<text x="234.2" y="212.9">USB0_DP</text>
<text x="349.4" y="212.9">VBUS</text>
<text x="206.1" y="220">WR1</text>
<text x="243.3" y="216.5">P25</text>
<text x="243.3" y="220">P14</text>
<text x="349.4" y="216.5">D-</text>
<text x="349.4" y="220">D+</text>
<text x="368.1" y="220">FG2</text>
<text x="206.1" y="223.6">WR0</text>
<text x="206.1" y="227.2">RD</text>
<text x="349.4" y="223.6">GND</text>
<text x="368.1" y="223.6">FG1</text>
<text x="206.1" y="234.4">BCLK</text>
<text x="206.1" y="241.5">CS2-A</text>
<text x="206.1" y="245.1">CS1-A</text>
<text x="206.1" y="252.3">DA1</text>
</g>
<g font-size="2.6">
<text x="44.9" y="2.8">5</text>
<text x="127.2" y="2.8">4</text>
<text x="209.5" y="2.8">3</text>
<text x="291.8" y="2.8">2</text>
<text x="374.1" y="2.8">1</text>
<text x="1.1" y="42">D</text>
<text x="416.2" y="42">D</text>
<text x="1.1" y="114.2">C</text>
<text x="416.2" y="114.2">C</text>
<text x="1.1" y="186.4">B</text>
<text x="416.2" y="186.4">B</text>
<text x="1.1" y="258.5">A</text>
<text x="416.2" y="258.5">A</text>
<text x="44.9" y="295">5</text>
<text x="127.2" y="295">4</text>
<text x="209.5" y="295">3</text>
<text x="291.8" y="295">2</text>
<text x="374.1" y="295">1</text>
</g>
</svg>
